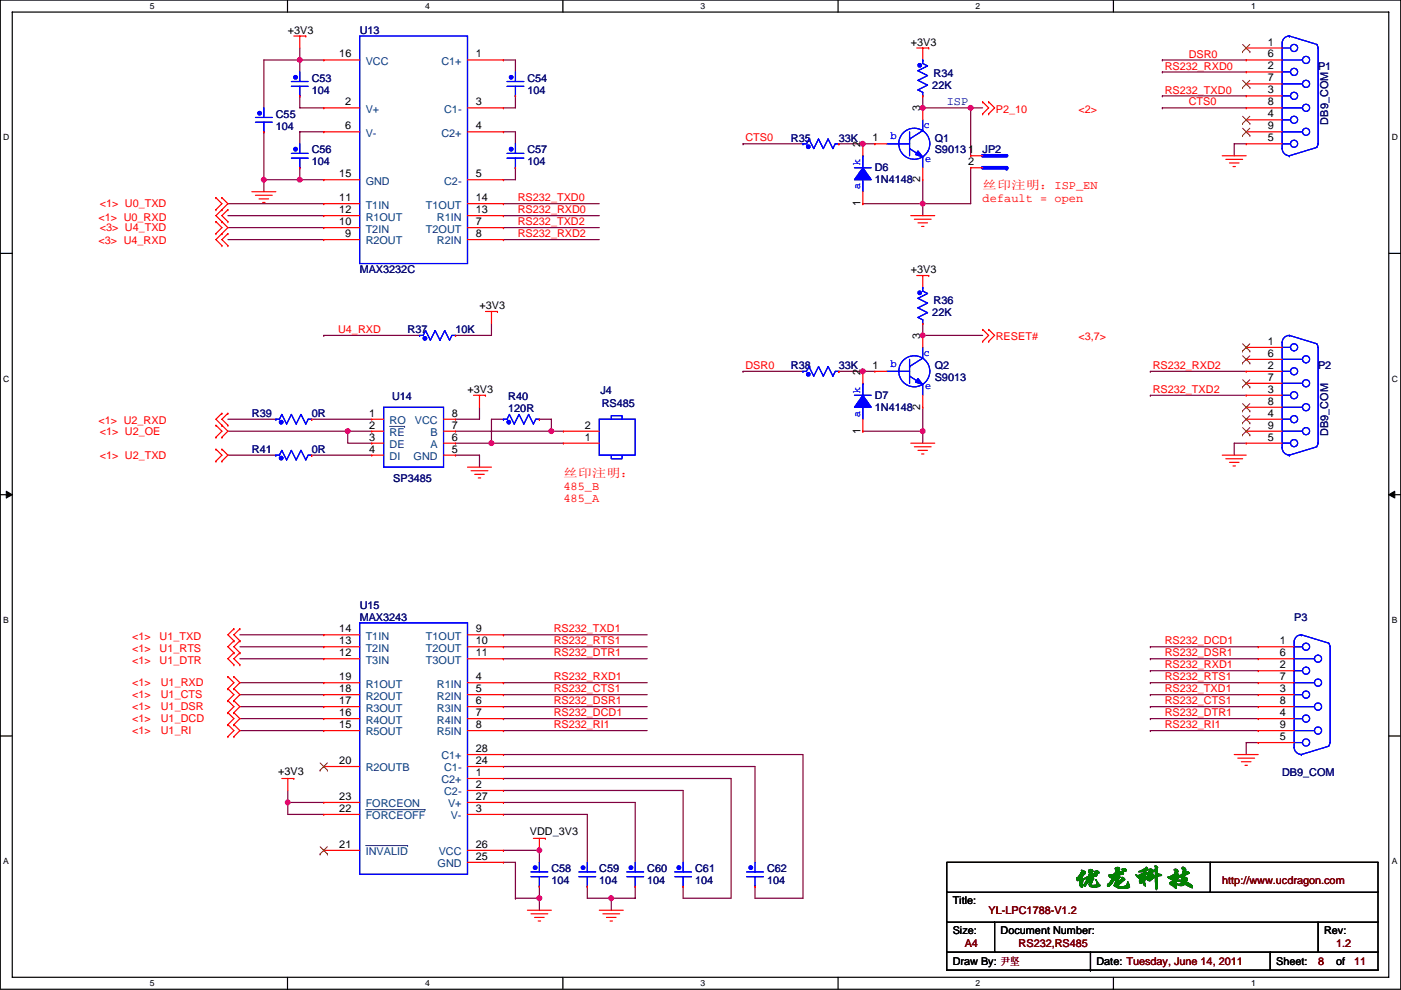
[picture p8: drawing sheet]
<svg xmlns="http://www.w3.org/2000/svg" width="297mm" height="210mm" viewBox="0 0 297 210" stroke-linecap="round" stroke-linejoin="round" font-family="sans-serif">
<path d="M.1 0h296.9v209.8h-296.9zM2.6 2.6h291.8v204.7h-291.8z" fill="none" stroke="#000" stroke-width=".25"/>
<g fill="#fff">
<path d="M31.8 .3h1v2h-1z"/>
<path d="M31.8 207.5h1v2.1h-1z"/>
</g>
<path d="M61 0v2.6M61 207.3v2.5" fill="none" stroke="#000" stroke-width=".25"/>
<g fill="#fff">
<path d="M90.1 .3h1v2h-1z"/>
<path d="M90.1 207.5h1v2.1h-1z"/>
</g>
<path d="M119.3 0v2.6M119.3 207.3v2.5" fill="none" stroke="#000" stroke-width=".25"/>
<g fill="#fff">
<path d="M148.5 .3h1v2h-1z"/>
<path d="M148.5 207.5h1v2.1h-1z"/>
</g>
<path d="M177.7 0v2.6M177.7 207.3v2.5" fill="none" stroke="#000" stroke-width=".25"/>
<g fill="#fff">
<path d="M206.9 .3h1v2h-1z"/>
<path d="M206.9 207.5h1v2.1h-1z"/>
</g>
<path d="M236.1 0v2.6M236.1 207.3v2.5" fill="none" stroke="#000" stroke-width=".25"/>
<g fill="#fff">
<path d="M265.2 .3h1v2h-1z"/>
<path d="M265.2 207.5h1v2.1h-1z"/>
<path d="M.7 28.2h1.3v2h-1.3z"/>
<path d="M295.1 28.2h1.3v2h-1.3z"/>
<path d="M.7 79.3h1.3v2.1h-1.3z"/>
<path d="M295.1 79.3h1.3v2.1h-1.3z"/>
</g>
<path d="M.1 53.7h2.5M294.4 53.7h2.6" fill="none" stroke="#000" stroke-width=".25"/>
<g fill="#fff">
<path d="M.7 130.5h1.2v2h-1.2z"/>
<path d="M295.1 130.5h1.2v2h-1.2z"/>
</g>
<path d="M.1 104.9h2.5M294.4 104.9h2.6" fill="none" stroke="#000" stroke-width=".25"/>
<path d="M1.3 104.2l1.3 .7-1.3 .7zM294.4 104.9l1.3-.7v1.4z" fill="#000" stroke="#000" stroke-width=".21"/>
<g fill="#fff">
<path d="M.7 181.7h1.2v2h-1.2z"/>
<path d="M295.1 181.7h1.2v2h-1.2z"/>
</g>
<path d="M.1 156.1h2.5M294.4 156.1h2.6M200.7 195.6h91.5M200.7 182.9h91.5v22.9h-91.5zM200.7 189.3h91.5M210.9 195.6v6.4M256.6 182.9v6.4M279.5 195.6v6.4M200.7 202h91.5M231.2 205.8h.1M231.2 202v3.8M269.3 202v3.8" fill="none" stroke="#000" stroke-width=".25"/>
<g fill="none" stroke="#800040" stroke-width=".25">
<path d="M63.6 12.7h-7.7v10.2M63.6 12.7h.1M63.6 12.7v2.6M63.6 10.2v2.5M63.6 12.7h5M106.7 12.7h2.6v2.6M246.4 12.7h.1M246.4 15.3h.1M246.4 12.7h17.8M246.4 15.3h17.8M55.9 28v10.1M55.9 38.1v2.6"/>
<path d="M55.9 38.1h.1M55.9 38.1h12.7M63.6 20.3v2.6h5M63.6 35.6v2.5M63.6 38.1h.1M68.6 28h-5v2.5M106.7 28h2.6v2.5M109.3 20.3v2.6h-2.6M109.3 35.6v2.5h-2.6M157.5 30.5h.1M157.5 30.5h12.7M177.9 30.5h5"/>
<path d="M182.9 30.5h.1M182.9 30.5h2.6M195.6 20.3h.1M195.6 38.1v5.1M195.6 20.3v2.6h10.2M205.8 22.9h2.5M205.8 22.9h.1M205.8 35.6v7.6h-10.2M205.8 22.9v10.1M246.4 22.9h.1M246.4 20.3h.1M246.4 22.9h17.8"/>
<path d="M246.4 20.3h17.8M264.2 30.5h-2.5v2.5M48.3 43.2h20.3M48.3 45.7h20.3M48.3 50.8h20.3M48.3 48.3h20.3M106.7 43.2h.1M106.7 45.7h.1M106.7 48.3h.1M106.7 50.8h.1M106.7 43.2h20.4M106.7 45.7h20.4"/>
<path d="M106.7 48.3h20.4M106.7 50.8h20.4M182.9 43.2h.1M182.9 43.2h12.7M195.6 43.2v2.5M68.6 71.1h.1M68.6 71.1h20.4M96.6 71.1h.1M104.2 68.6v2.5h-7.6M157.5 78.8h.1M157.5 78.8h12.7M177.9 78.8h5"/>
<path d="M182.9 78.8h.1M182.9 78.8h2.6M195.6 68.6v2.5h12.7M195.6 68.6h.1M243.9 78.8h.1M243.9 78.8h20.3M48.3 91.5h25.4v2.5h5.1M48.3 88.9h10.2M48.3 96.5h10.2M66.1 88.9h12.7M66.1 96.5h12.7M73.7 91.5h.1"/>
<path d="M73.7 91.5h5.1M96.6 96.5h5.1v2.6M96.6 91.5h20.3M96.6 94h7.6M101.7 86.4v2.5h-5.1M104.2 94h.1M104.2 94h15.2M106.7 88.9h-2.5v5.1M114.4 88.9h2.5v2.6M116.9 91.5h.1M116.9 91.5h2.5M182.9 91.5h.1"/>
<path d="M182.9 91.5h12.7M195.6 86.4v5.1M195.6 91.5v2.5M243.9 83.8h.1M243.9 83.8h20.3M264.2 94h-2.5v2.5M50.9 134.6h17.7M50.9 137.2h17.7M50.9 139.7h17.7M106.7 134.6h.1M106.7 139.7h.1M106.7 137.2h.1"/>
<path d="M106.7 137.2h30.5M106.7 139.7h30.5M106.7 134.6h30.5M243.9 137.2h.1M243.9 139.7h.1M243.9 137.2h22.9M243.9 139.7h22.9M50.9 144.8h17.7M50.9 147.3h17.7M50.9 149.9h17.7M50.9 152.4h17.7M50.9 155h17.7"/>
<path d="M106.7 144.8h.1M106.7 155h.1M106.7 147.3h.1M106.7 152.4h.1M106.7 149.9h.1M106.7 155h30.5M106.7 144.8h30.5M106.7 147.3h30.5M106.7 149.9h30.5M106.7 152.4h30.5M243.9 155h.1M243.9 142.3h.1"/>
<path d="M243.9 144.8h.1M243.9 147.3h.1M243.9 149.9h.1M243.9 152.4h.1M243.9 155h22.9M243.9 142.3h22.9M243.9 144.8h22.9M243.9 147.3h22.9M243.9 149.9h22.9M243.9 152.4h22.9M266.8 157.5h-2.6v2.5M61 170.2v2.5h7.6"/>
<path d="M61 170.2h.1M61 167.7v2.5M61 170.2h7.6M106.7 160h63.5v30.5h-10.1v-2.5M106.7 165.1h48.3v25.4h-10.2v-2.5M106.7 167.7h38.1v15.2M106.7 172.7h17.8v10.2M106.7 162.6h53.4v20.3M106.7 170.2h28v12.7M106.7 182.9h2.6v7.6M106.7 180.4h.1M106.7 180.4h7.7v2.5"/>
<path d="M109.3 190.5h.1M109.3 190.5h5.1M114.4 190.5v2.6M114.4 188v2.5M124.5 188v2.5h5.1M129.6 190.5h.1M129.6 190.5v2.6M134.7 188v2.5h-5.1"/>
</g>
<g fill="#f0f" stroke="#f0f" stroke-width=".25">
<circle cx="63.5" cy="12.7" r=".5"/>
<circle cx="63.5" cy="38.1" r=".5"/>
<circle cx="55.9" cy="38.1" r=".5"/>
<circle cx="195.6" cy="22.9" r=".5"/>
<circle cx="195.6" cy="43.2" r=".5"/>
<circle cx="182.9" cy="30.5" r=".5"/>
<circle cx="182.9" cy="78.7" r=".5"/>
<circle cx="195.6" cy="71.1" r=".5"/>
<circle cx="195.6" cy="91.4" r=".5"/>
<circle cx="205.8" cy="22.9" r=".5"/>
<circle cx="129.6" cy="190.5" r=".5"/>
<circle cx="61" cy="170.2" r=".5"/>
<circle cx="114.3" cy="180.3" r=".5"/>
<circle cx="114.3" cy="190.5" r=".5"/>
<circle cx="73.7" cy="91.4" r=".5"/>
<circle cx="104.2" cy="94" r=".5"/>
<circle cx="116.9" cy="91.4" r=".5"/>
</g>
<g fill="none" stroke="#f00" stroke-width=".25">
<path d="M62.3 7.6h2.5M63.6 7.6v2.6M63.6 15.3h.1M64.8 7.6h.1M68.6 12.7h.1M68.6 12.7h7.7M99.1 12.7h7.6M106.7 12.7h.1M109.3 15.3h.1M194.4 10.2h2.5M195.6 10.2v2.5M195.6 12.7h.1"/>
<path d="M196.9 10.2h.1M264.2 17.8h.1M264.2 15.3h.1M264.2 12.7h.1M264.2 10.2h.1M264.2 10.2h7.6M264.2 12.7h7.6M264.2 17.8h7.6M264.2 15.3h7.6M55.9 22.9h.1M55.9 28h.1M63.6 20.3h.1"/>
<path d="M63.6 30.5h.1M63.6 35.6h.1M68.6 22.9h.1M68.6 28h.1M68.6 38.1h.1M68.6 22.9h7.7M68.6 28h7.7M68.6 38.1h7.7M99.1 22.9h7.6M99.1 28h7.6M99.1 38.1h7.6M106.7 22.9h.1"/>
<path d="M106.7 28h.1M106.7 38.1h.1M109.3 30.5h.1M109.3 35.6h.1M109.3 20.3h.1M170.2 30.5h.1M177.9 30.5h.1M182.9 30.5h.1M182.9 30.5v2.5M185.5 30.5h.1M185.5 30.5h2.5M195.6 20.3h.1"/>
<path d="M195.6 22.9h.1M195.6 38.1h.1M195.6 22.9v2.5M195.6 35.6v2.5M205.8 33h.1M205.8 35.6h.1M205.8 33h2.5M205.8 35.6h2.5M208.3 21.6h.1M208.3 24.2h.1M208.3 21.6l1.3 1.3-1.3 1.3M209.6 21.6h.1"/>
<path d="M209.6 24.2h.1M209.6 21.6l1.3 1.3-1.3 1.3M259.1 33h5.1M259.9 33.8h3.6M260.7 34.6h2M261.4 35.3h.5M264.2 30.5h.1M264.2 28h.1M264.2 25.4h.1M264.2 22.9h.1M264.2 20.3h.1M264.2 30.5h7.6"/>
<path d="M264.2 22.9h7.6M264.2 28h7.6M264.2 25.4h7.6M264.2 20.3h7.6M45.8 44.5h.1M45.8 41.9h.1M45.8 49.6h.1M45.8 47h.1M45.8 41.9l1.3 1.3-1.3 1.3M45.8 47l1.3 1.3-1.3 1.3M47.1 44.5h.1M47.1 47h.1"/>
<path d="M47.1 41.9h.1M47.1 49.6h.1M47.1 52.1h.1M47.1 41.9l1.2 1.3-2.5 2.5 2.5 2.6-2.5 2.5 1.3 1.3M48.3 44.5h.1M48.3 47h.1M48.3 49.6h.1M48.3 52.1h.1M48.3 44.5l-1.2 1.2 1.2 1.3M48.3 49.6l-1.2 1.2 1.2 1.3M53.4 40.7h5.1M54.2 41.4h3.5"/>
<path d="M54.9 42.2h2.1M55.7 42.9h.5M68.6 43.2h.1M68.6 48.3h.1M68.6 45.7h.1M68.6 50.8h.1M68.6 43.2h7.7M68.6 48.3h7.7M68.6 45.7h7.7M68.6 50.8h7.7M99.1 43.2h7.6M99.1 48.3h7.6"/>
<path d="M99.1 45.7h7.6M99.1 50.8h7.6M106.7 43.2h.1M106.7 48.3h.1M106.7 45.7h.1M106.7 50.8h.1M182.9 43.2h.1M182.9 40.7v2.5M193.1 45.7h5.1M193.9 46.5h3.5M194.4 58.4h2.5M194.6 47.3h2.1"/>
<path d="M195.4 48h.5M195.6 58.4v2.6M196.9 58.4h.1M89 71.1h.1M96.6 71.1h.1M102.9 66.1h2.6M104.2 66.1v2.5M105.5 66.1h.1M170.2 78.8h.1M177.9 78.8h.1M182.9 78.8h.1M182.9 78.8v2.5"/>
<path d="M185.5 78.8h.1M185.5 78.8h2.5M195.6 61h.1M195.6 68.6h.1M195.6 71.1h.1M195.6 71.1v2.6M208.3 69.9h.1M208.3 72.4h.1M208.3 69.9l1.3 1.2-1.3 1.3M209.6 69.9h.1M209.6 72.4h.1M209.6 69.9l1.3 1.2-1.3 1.3"/>
<path d="M264.2 78.8h.1M264.2 76.2h.1M264.2 73.7h.1M264.2 78.8h7.6M264.2 76.2h7.6M264.2 73.7h7.6M45.8 92.7h.1M45.8 90.2h.1M45.8 97.8h.1M45.8 95.3h.1M45.8 90.2l1.3 1.3-1.3 1.2M45.8 95.3l1.3 1.2-1.3 1.3"/>
<path d="M47.1 90.2h.1M47.1 92.7h.1M47.1 95.3h.1M47.1 97.8h.1M47.1 87.7h.1M47.1 87.7l-1.3 1.2 2.5 2.6-1.2 1.2M47.1 95.3l1.2 1.2-1.2 1.3M48.3 87.7h.1M48.3 90.2h.1M48.3 87.7l-1.2 1.2 1.2 1.3M58.5 96.5h.1M58.5 88.9h.1"/>
<path d="M66.1 96.5h.1M66.1 88.9h.1M78.8 88.9h.1M78.8 91.5h.1M78.8 94h.1M78.8 96.5h.1M78.8 94h2.5M78.8 91.5h2.5M78.8 88.9h2.5M78.8 96.5h2.5M94 94h2.6M94 91.5h2.6"/>
<path d="M94 88.9h2.6M94 96.5h2.6M96.6 96.5h.1M96.6 94h.1M96.6 91.5h.1M96.6 88.9h.1M99.1 99.1h5.1M99.9 99.8h3.5M100.4 83.8h2.5M101.7 83.8v2.6M102.9 83.8h.1M106.7 88.9h.1"/>
<path d="M114.4 88.9h.1M119.4 94h.1M119.4 91.5h.1M119.4 94h7.7M119.4 91.5h7.7M182.9 91.5h.1M182.9 88.9v2.6M193.1 94h5.1M193.9 94.8h3.5M194.6 95.5h2.1M195.4 96.3h.5M195.6 86.4h.1"/>
<path d="M195.6 83.8v2.6M259.1 96.5h5.1M259.9 97.3h3.6M260.7 98.1h2M261.4 98.8h.5M264.2 94h.1M264.2 91.5h.1M264.2 88.9h.1M264.2 86.4h.1M264.2 83.8h.1M264.2 81.3h.1M264.2 83.8h7.6"/>
<path d="M264.2 94h7.6M264.2 91.5h7.6M264.2 88.9h7.6M264.2 86.4h7.6M264.2 81.3h7.6M100.6 100.6h2.1M101.4 101.4h.5M49.6 133.4h.1M49.6 135.9h.1M49.6 138.5h.1M49.6 133.4l-1.3 1.2 1.3 1.3M49.6 138.5l-1.3 1.2 1.3 1.3"/>
<path d="M49.6 135.9l-1.3 1.3 1.3 1.3M50.9 133.4h.1M50.9 135.9h.1M50.9 138.5h.1M50.9 133.4l-1.3 1.2 1.3 1.3M50.9 138.5l-1.3 1.2 1.3 1.3M50.9 135.9l-1.3 1.3 1.3 1.3M68.6 134.6h.1M68.6 137.2h.1M68.6 139.7h.1M68.6 134.6h7.7M68.6 137.2h7.7"/>
<path d="M68.6 139.7h7.7M99.1 134.6h7.6M99.1 137.2h7.6M99.1 139.7h7.6M106.7 134.6h.1M106.7 137.2h.1M106.7 139.7h.1M266.8 139.7h.1M266.8 137.2h.1M266.8 137.2h7.6M266.8 139.7h7.6M48.3 146.1h.1"/>
<path d="M48.3 143.5h.1M48.3 148.6h.1M48.3 153.7h.1M48.3 151.2h.1M48.3 156.2h.1M48.3 143.5l1.3 1.3-1.3 1.3M48.3 146.1l1.3 1.2-1.3 1.3M48.3 151.2l1.3 1.2-1.3 1.3M48.3 148.6l1.3 1.3-1.3 1.3M48.3 153.7l1.3 1.3-1.3 1.2M49.6 141h.1M49.6 143.5h.1"/>
<path d="M49.6 146.1h.1M49.6 148.6h.1M49.6 151.2h.1M49.6 153.7h.1M49.6 156.2h.1M49.6 143.5l1.3 1.3-1.3 1.3M49.6 146.1l1.3 1.2-1.3 1.3M49.6 151.2l1.3 1.2-1.3 1.3M49.6 148.6l1.3 1.3-1.3 1.3M49.6 153.7l1.3 1.3-1.3 1.2M50.9 141h.1M68.6 144.8h.1"/>
<path d="M68.6 147.3h.1M68.6 149.9h.1M68.6 152.4h.1M68.6 155h.1M68.6 144.8h7.7M68.6 147.3h7.7M68.6 149.9h7.7M68.6 152.4h7.7M68.6 155h7.7M99.1 144.8h7.6M99.1 147.3h7.6M99.1 149.9h7.6"/>
<path d="M99.1 152.4h7.6M99.1 155h7.6M106.7 144.8h.1M106.7 147.3h.1M106.7 149.9h.1M106.7 152.4h.1M106.7 155h.1M266.8 157.5h.1M266.8 155h.1M266.8 152.4h.1M266.8 149.9h.1M266.8 147.3h.1"/>
<path d="M266.8 144.8h.1M266.8 142.3h.1M266.8 144.8h7.6M266.8 147.3h7.6M266.8 149.9h7.6M266.8 152.4h7.6M266.8 155h7.6M266.8 157.5h7.6M266.8 142.3h7.6M59.8 165.1h2.5M61 165.1v2.6M62.3 165.1h.1"/>
<path d="M68.6 162.6h.1M68.6 170.2h.1M68.6 172.7h.1M68.6 162.6h7.7M68.6 170.2h7.7M68.6 172.7h7.7M99.1 165.1h7.6M99.1 162.6h7.6M99.1 160h7.6M99.1 167.7h7.6M99.1 170.2h7.6M99.1 172.7h7.6"/>
<path d="M106.7 160h.1M106.7 162.6h.1M106.7 165.1h.1M106.7 167.7h.1M106.7 170.2h.1M106.7 172.7h.1M113.1 177.8h2.5M114.4 177.8v2.6M115.6 177.8h.1M261.7 160h5.1M262.4 160.8h3.6M263.2 161.6h2"/>
<path d="M264 162.3h.5M68.6 180.4h.1M68.6 180.4h7.7M99.1 180.4h7.6M99.1 182.9h7.6M106.7 182.9h.1M106.7 180.4h.1M111.8 193.1h5.1M112.6 193.8h3.5M113.3 194.6h2.1M114.1 195.3h.5M114.4 182.9h.1"/>
<path d="M114.4 188h.1M124.5 182.9h.1M124.5 188h.1M127.1 193.1h5M127.8 193.8h3.6M128.6 194.6h2M129.3 195.3h.6M134.7 182.9h.1M134.7 188h.1M144.8 182.9h.1M144.8 188h.1M160.1 182.9h.1"/>
<path d="M160.1 188h.1"/>
</g>
<g fill="none" stroke="#00f" stroke-width=".25">
<path d="M61.8 18.3h3.5M61.8 17.3h3.5M63.6 15.3v2M63.6 18.3v2M76.3 7.6h22.8v48.3h-22.8zM107.5 18.3h3.6M107.5 17.3h3.6M109.3 15.3v2M109.3 18.3v2M195.6 12.7v.8l1.1 .5-2.1 1 2.1 1-2.1 1 2.1 1.1-2.1 1 1 .5v.7M195.6 12.7h.1M271.8 17.8h4.4"/>
<path d="M271.8 15.3h1.8M271.8 12.7h4.4M271.8 10.2h1.8M273.3 7.6a1.51 1.51 0 0 0-1.5 1.6v22.3M273.4 7.6h.1M273.4 7.6l5.8 1.8M279.1 9.4l.4 .8v20.3l-.4 .7M54.2 25.9h3.5M54.2 24.9h3.5M55.9 22.9v2M55.9 28h.1M55.9 25.9v2.1"/>
<path d="M61.8 33.5h3.5M61.8 32.5h3.5M63.6 20.3h.1M63.6 30.5v2M63.6 35.6h.1M63.6 33.5v2.1M107.5 33.5h3.6M107.5 32.5h3.6M109.3 30.5v2M109.3 35.6h.1M109.3 20.3h.1M109.3 33.5v2.1"/>
<path d="M170.2 30.5h.8l.5-1 1 2 1-2 1.1 2 1-2 1 2 .5-1h.8M170.2 30.5h.1M181.2 35.6h3.5M182.9 38.1v2.6M182.9 33h.1M182.9 33v2.6M188 30.5h4.8M192.8 28v5M192.8 29.5h.1M192.8 31.5l2.8 1.8v2.3M195.6 25.4v2.3l-2.8 1.8M271.8 30.5h1.8"/>
<path d="M271.8 28h4.4M271.8 25.4h1.8M271.8 22.9h4.4M271.8 20.3h1.8M271.8 31.5a1.53 1.53 0 0 0 1.5 1.5M273.4 33h.1M279.2 31.3l-5.8 1.7M89 71.1h.7l.5-1 1 2.1 1.1-2.1 1 2.1 1-2.1 1 2.1 .5-1.1h.8M89 71.1h.1M170.2 78.8h.8l.5-1.1 1 2.1 1-2.1 1.1 2.1 1-2.1 1 2.1 .5-1h.8M170.2 78.8h.1M188 78.8h4.8"/>
<path d="M192.8 76.2v5.1M192.8 77.7h.1M192.8 79.8l2.8 1.8v2.2M195.6 61v.7l1.1 .6-2.1 1 2.1 1-2.1 1 2.1 1-2.1 1 1 .5v.8M195.6 61h.1M195.6 73.7v2.3l-2.8 1.7M271.8 78.8h1.8M271.8 76.2h4.4M271.8 73.7h1.8M273.3 71.1a1.51 1.51 0 0 0-1.5 1.6v22.3M273.4 71.1h.1M273.4 71.1l5.8 1.8"/>
<path d="M279.1 72.9l.4 .8v20.3l-.4 .7M58.5 96.5h.7l.6-1 1 2.1 1-2.1 1 2.1 1-2.1 1 2.1 .5-1.1h.8M58.5 96.5h.1M58.5 88.9h.7l.6-1 1 2 1-2 1 2 1-2 1 2 .5-1h.8M58.5 88.9h.1M81.3 86.4h12.7v12.7h-12.7zM106.7 88.9h.8l.5-1 1 2 1-2 1.1 2 1-2 1 2 .5-1h.8M106.7 88.9h.1M127.1 88.9h7.6v7.6h-7.6zM129.6 96.5v.8h2.3v-.8M129.6 88.9v-.7h2.3v.7M181.2 83.8h3.5"/>
<path d="M182.9 86.4v2.5M182.9 81.3h.1M182.9 81.3v2.5M271.8 94h1.8M271.8 91.5h4.4M271.8 88.9h1.8M271.8 86.4h4.4M271.8 83.8h1.8M271.8 81.3h4.4M271.8 95a1.53 1.53 0 0 0 1.5 1.5M273.4 96.5h.1M279.2 94.8l-5.8 1.7"/>
<path d="M76.3 132.1h22.8v53.3h-22.8zM274.4 139.7h4.3M274.4 137.2h1.8M275.9 134.6a1.51 1.51 0 0 0-1.5 1.6v22.3M275.9 134.6h.1M275.9 134.6l5.8 1.8M281.7 136.4l.3 .8v20.3l-.3 .7M274.4 157.5h1.8M274.4 155h4.3M274.4 152.4h1.8M274.4 149.9h4.3M274.4 147.3h1.8"/>
<path d="M274.4 144.8h4.3M274.4 142.3h1.8M274.4 158.5a1.53 1.53 0 0 0 1.5 1.5M281.7 158.3l-5.8 1.7M275.9 160h.1M112.6 185.9h3.5M112.6 184.9h3.5M114.4 182.9v2M114.4 188h.1M114.4 185.9v2.1M122.7 185.9h3.6M122.7 184.9h3.6"/>
<path d="M124.5 182.9v2M124.5 188h.1M124.5 185.9v2.1M132.9 185.9h3.6M132.9 184.9h3.6M134.7 182.9v2M134.7 188h.1M134.7 185.9v2.1M143.1 185.9h3.5M143.1 184.9h3.5M144.8 182.9v2M144.8 188h.1"/>
<path d="M144.8 185.9v2.1M158.3 185.9h3.6M158.3 184.9h3.6M160.1 182.9v2M160.1 188h.1M160.1 185.9v2.1"/>
<circle cx="274.4" cy="15.2" r=".76"/>
<circle cx="274.4" cy="10.2" r=".76"/>
<circle cx="276.9" cy="17.8" r=".76"/>
<circle cx="276.9" cy="12.7" r=".76"/>
<circle cx="193.8" cy="30.5" r="3.3"/>
<circle cx="274.4" cy="25.4" r=".76"/>
<circle cx="274.4" cy="20.3" r=".76"/>
<circle cx="274.4" cy="30.5" r=".76"/>
<circle cx="276.9" cy="27.9" r=".76"/>
<circle cx="276.9" cy="22.9" r=".76"/>
<circle cx="193.8" cy="78.7" r="3.3"/>
<circle cx="274.4" cy="73.7" r=".76"/>
<circle cx="274.4" cy="78.7" r=".76"/>
<circle cx="276.9" cy="76.2" r=".76"/>
<circle cx="274.4" cy="94" r=".76"/>
<circle cx="274.4" cy="88.9" r=".76"/>
<circle cx="274.4" cy="83.8" r=".76"/>
<circle cx="276.9" cy="86.4" r=".76"/>
<circle cx="276.9" cy="81.3" r=".76"/>
<circle cx="276.9" cy="91.4" r=".76"/>
<circle cx="276.9" cy="137.2" r=".76"/>
<circle cx="279.4" cy="139.7" r=".76"/>
<circle cx="276.9" cy="152.4" r=".76"/>
<circle cx="276.9" cy="157.5" r=".76"/>
<circle cx="276.9" cy="147.3" r=".76"/>
<circle cx="276.9" cy="142.2" r=".76"/>
<circle cx="279.4" cy="144.8" r=".76"/>
<circle cx="279.4" cy="154.9" r=".76"/>
<circle cx="279.4" cy="149.9" r=".76"/>
</g>
<g fill="#00f" stroke="#00f" stroke-width=".25">
<path d="M194.6 80.3l1 1.3-1.5-.6z" fill-rule="evenodd"/>
<path d="M194.6 80.3l1 1.3-1.5-.6z" fill-rule="evenodd"/>
<path d="M194.6 32l1 1.3-1.5-.5z" fill-rule="evenodd"/>
<path d="M194.6 32l1 1.3-1.5-.5z" fill-rule="evenodd"/>
<path d="M182.9 83.8l1.8 2.6h-3.5z" fill-rule="evenodd"/>
<path d="M182.9 83.8l1.8 2.6h-3.5z" fill-rule="evenodd"/>
<path d="M182.9 35.6l1.8 2.5h-3.5z" fill-rule="evenodd"/>
<path d="M182.9 35.6l1.8 2.5h-3.5z" fill-rule="evenodd"/>
<circle cx="108.4" cy="31.6" r=".38"/>
<circle cx="171.4" cy="31.1" r=".38"/>
<circle cx="171.4" cy="79.4" r=".38"/>
<circle cx="113.5" cy="184" r=".38"/>
<circle cx="195" cy="13.9" r=".38"/>
<circle cx="133.8" cy="184" r=".38"/>
<circle cx="195" cy="62.1" r=".38"/>
<circle cx="59.6" cy="97.2" r=".38"/>
<circle cx="107.9" cy="89.5" r=".38"/>
<circle cx="159.2" cy="184" r=".38"/>
<circle cx="123.6" cy="184" r=".38"/>
<circle cx="62.7" cy="16.4" r=".38"/>
<circle cx="62.7" cy="31.6" r=".38"/>
<circle cx="90.1" cy="71.8" r=".38"/>
<circle cx="143.9" cy="184" r=".38"/>
<circle cx="55" cy="24" r=".38"/>
<circle cx="59.6" cy="89.5" r=".38"/>
<circle cx="108.4" cy="16.4" r=".38"/>
</g>
<g fill="none" stroke="#804000" stroke-width=".21">
<path d="M263.4 18.6h.1M263.4 11h.1M263.5 17l1.5 1.6M263.5 9.4l1.5 1.6M265 17l-1.6 1.6M265 9.4l-1.6 1.6M265 18.6h.1M265 11h.1M263.4 28.7h.1M263.4 26.2h.1M263.5 27.2l1.5 1.5M263.5 24.7l1.5 1.5"/>
<path d="M265 27.2l-1.6 1.5M265 24.7l-1.6 1.5M265 28.7h.1M265 26.2h.1M263.4 77h.1M263.4 74.5h.1M263.5 75.5l1.5 1.5M263.5 72.9l1.5 1.6M265 75.5l-1.6 1.5M265 72.9l-1.6 1.6M265 77h.1M265 74.5h.1"/>
<path d="M263.4 92.2h.1M263.4 89.7h.1M263.4 87.2h.1M263.4 82.1h.1M263.5 90.7l1.5 1.5M263.5 88.2l1.5 1.5M263.5 85.6l1.5 1.6M263.5 80.5l1.5 1.6M265 90.7l-1.6 1.5M265 88.2l-1.6 1.5M265 85.6l-1.6 1.6M265 80.5l-1.6 1.6"/>
<path d="M265 92.2h.1M265 89.7h.1M265 87.2h.1M265 82.1h.1M67.9 163.4h.1M67.9 161.8l1.5 1.6M67.9 179.6l1.5 1.5M69.4 161.8l-1.5 1.6M69.4 179.6l-1.5 1.5M69.4 163.4h.1M67.9 181.1h.1M69.4 181.1h.1"/>
</g>
<path d="M82.6 90.4h3.2M85.8 90.4h.1M77.5 179.3h8.9M77.5 171.7h12.6M86.4 179.3h.1M90.1 171.7h.1" fill="none" stroke="#004080" stroke-width=".21"/>
<path d="M208.3 33h5.1M208.3 35.6h5.1M213.4 35.6h.1" fill="none" stroke="#00f" stroke-width=".76"/>
<text font-size="5.3" fill="#008000" x="227.4" y="187.7">优龙科技</text>
<text font-size="2.5" fill="#0000a0" x="200.7" y="22.4">ISP</text>
<g font-size="2.5" fill="#f00">
<text x="208.3" y="40.2">丝印注明：ISP_EN</text>
<text x="208.3" y="42.9">default = open</text>
<text x="119.4" y="101.1">丝印注明：</text>
<text x="119.4" y="103.8">485_B</text>
<text x="119.4" y="106.6">485_A</text>
</g>
<g font-size="2.3">
<text x="61" y="7.2">+3V3</text>
<text x="193.1" y="9.7">+3V3</text>
<text x="268.8" y="9.7">1</text>
<text x="71.9" y="12.2">16</text>
<text x="100.9" y="12.2">1</text>
<text x="268.8" y="17.3">7</text>
<text x="268.8" y="14.7">2</text>
<text x="268.8" y="12.2">6</text>
<text x="73.2" y="22.4">2</text>
<text x="100.9" y="22.4">3</text>
<text x="195.1" y="23.6" transform="rotate(-90 195.1 23.6)">3</text>
<text x="268.8" y="22.4">8</text>
<text x="268.8" y="19.8">3</text>
<text x="73.2" y="27.4">6</text>
<text x="100.9" y="27.4">4</text>
<text x="185" y="30">1</text>
<text x="268.8" y="30">5</text>
<text x="268.8" y="27.4">9</text>
<text x="268.8" y="24.9">4</text>
<text x="182.4" y="31.3" transform="rotate(-90 182.4 31.3)">2</text>
<text x="205.3" y="32.5">1</text>
<text x="205.3" y="35.1">2</text>
<text x="71.9" y="37.6">15</text>
<text x="100.9" y="37.6">5</text>
<text x="195.1" y="38.7" transform="rotate(-90 195.1 38.7)">2</text>
<text x="71.9" y="42.7">11</text>
<text x="71.9" y="47.8">10</text>
<text x="71.9" y="45.2">12</text>
<text x="100.9" y="42.7">14</text>
<text x="100.9" y="47.8">7</text>
<text x="100.9" y="45.2">13</text>
<text x="182.4" y="43.7" transform="rotate(-90 182.4 43.7)">1</text>
<text x="73.2" y="50.3">9</text>
<text x="100.9" y="50.3">8</text>
<text x="193.1" y="58">+3V3</text>
<text x="101.7" y="65.6">+3V3</text>
<text x="195.1" y="71.9" transform="rotate(-90 195.1 71.9)">3</text>
<text x="268.8" y="75.7">6</text>
<text x="268.8" y="73.2">1</text>
<text x="99.1" y="83.4">+3V3</text>
<text x="182.4" y="79.5" transform="rotate(-90 182.4 79.5)">2</text>
<text x="185" y="78.2">1</text>
<text x="268.8" y="83.3">3</text>
<text x="268.8" y="80.8">7</text>
<text x="268.8" y="78.2">2</text>
<text x="78.3" y="88.4">1</text>
<text x="95.8" y="88.4">8</text>
<text x="195.1" y="86.9" transform="rotate(-90 195.1 86.9)">2</text>
<text x="268.8" y="88.4">4</text>
<text x="268.8" y="85.9">8</text>
<text x="78.3" y="90.9">2</text>
<text x="78.3" y="93.5">3</text>
<text x="95.8" y="93.5">6</text>
<text x="95.8" y="90.9">7</text>
<text x="124" y="93.5">1</text>
<text x="124" y="90.9">2</text>
<text x="182.4" y="92" transform="rotate(-90 182.4 92)">1</text>
<text x="268.8" y="93.5">5</text>
<text x="268.8" y="90.9">9</text>
<text x="78.3" y="96">4</text>
<text x="95.8" y="96">5</text>
<text x="71.9" y="134.1">14</text>
<text x="71.9" y="136.7">13</text>
<text x="100.9" y="134.1">9</text>
<text x="100.9" y="136.7">10</text>
<text x="271.3" y="136.7">1</text>
<text x="71.9" y="139.2">12</text>
<text x="100.9" y="139.2">11</text>
<text x="271.3" y="141.7">2</text>
<text x="271.3" y="139.2">6</text>
<text x="71.9" y="144.3">19</text>
<text x="71.9" y="146.8">18</text>
<text x="71.9" y="149.4">17</text>
<text x="100.9" y="144.3">4</text>
<text x="100.9" y="146.8">5</text>
<text x="100.9" y="149.4">6</text>
<text x="271.3" y="149.4">8</text>
<text x="271.3" y="146.8">3</text>
<text x="271.3" y="144.3">7</text>
<text x="71.9" y="151.9">16</text>
<text x="71.9" y="154.4">15</text>
<text x="100.9" y="151.9">7</text>
<text x="100.9" y="154.4">8</text>
<text x="271.3" y="154.4">9</text>
<text x="271.3" y="151.9">4</text>
<text x="100.9" y="159.5">28</text>
<text x="271.3" y="157">5</text>
<text x="59" y="164.4">+3V3</text>
<text x="71.9" y="162.1">20</text>
<text x="100.9" y="164.6">1</text>
<text x="100.9" y="162.1">24</text>
<text x="100.9" y="167.1">2</text>
<text x="71.9" y="169.7">23</text>
<text x="71.9" y="172.2">22</text>
<text x="100.9" y="172.2">3</text>
<text x="100.9" y="169.7">27</text>
<text x="71.9" y="179.8">21</text>
<text x="100.9" y="179.8">26</text>
<text x="112.3" y="177.1">VDD_3V3</text>
<text x="100.9" y="182.4">25</text>
<text x="202" y="191.8">Title:</text>
<text x="202" y="198.2">Size:</text>
<text x="212.1" y="198.2">Document Number:</text>
<text x="280.7" y="198.2">Rev:</text>
<text x="202" y="204.8">Draw By: 尹坚</text>
<text x="232.5" y="204.8">Date: Tuesday, June 14, 2011</text>
<text x="270.6" y="204.8">Sheet:</text>
<text x="283.3" y="204.8">of</text>
</g>
<g font-size="2.3" fill="#000080">
<text x="76.3" y="7.2">U13</text>
<text x="66.1" y="17.3">C53</text>
<text x="111.8" y="17.3">C54</text>
<text x="197.9" y="16.3">R34</text>
<text x="279.5" y="14.8">P1</text>
<text x="66.1" y="19.9">104</text>
<text x="111.8" y="19.9">104</text>
<text x="197.7" y="18.8">22K</text>
<text x="58.5" y="24.9">C55</text>
<text x="58.5" y="27.5">104</text>
<text x="281.6" y="26.4" transform="rotate(-90 281.6 26.4)">DB9_COM</text>
<text x="66.1" y="32.6">C56</text>
<text x="66.1" y="35.1">104</text>
<text x="111.8" y="32.6">C57</text>
<text x="111.8" y="35.1">104</text>
<text x="167.7" y="30">R35</text>
<text x="177.9" y="30">33K</text>
<text x="198.2" y="30">Q1</text>
<text x="198.2" y="32.6">S9013</text>
<text x="208.3" y="32.6">JP2</text>
<text x="185.5" y="36.4">D6</text>
<text x="185.5" y="38.9">1N4148</text>
<text x="76.3" y="58">MAX3232C</text>
<text x="197.9" y="64.6">R36</text>
<text x="86.4" y="70.7">R37</text>
<text x="96.6" y="70.7">10K</text>
<text x="197.7" y="67.1">22K</text>
<text x="127.3" y="83.6">J4</text>
<text x="167.7" y="78.3">R38</text>
<text x="177.9" y="78.3">33K</text>
<text x="198.2" y="78.3">Q2</text>
<text x="198.2" y="80.8">S9013</text>
<text x="279.5" y="78.3">P2</text>
<text x="53.4" y="88.4">R39</text>
<text x="66.1" y="88.4">0R</text>
<text x="83.1" y="84.9">U14</text>
<text x="107.8" y="84.9">R40</text>
<text x="107.8" y="87.4">120R</text>
<text x="127.6" y="86.4">RS485</text>
<text x="185.5" y="84.6">D7</text>
<text x="185.5" y="87.2">1N4148</text>
<text x="281.6" y="92.5" transform="rotate(-90 281.6 92.5)">DB9_COM</text>
<text x="53.4" y="96.1">R41</text>
<text x="66.1" y="96.1">0R</text>
<text x="83.4" y="102.2">SP3485</text>
<text x="76.3" y="129.1">U15</text>
<text x="76.3" y="131.6">MAX3243</text>
<text x="274.4" y="131.6">P3</text>
<text x="271.8" y="164.6">DB9_COM</text>
<text x="116.9" y="185">C58</text>
<text x="127.1" y="185">C59</text>
<text x="137.2" y="185">C60</text>
<text x="147.4" y="185">C61</text>
<text x="162.6" y="185">C62</text>
<text x="116.9" y="187.5">104</text>
<text x="127.1" y="187.5">104</text>
<text x="137.2" y="187.5">104</text>
<text x="147.4" y="187.5">104</text>
<text x="162.6" y="187.5">104</text>
</g>
<g font-size="2.3" fill="#004080">
<text x="77.5" y="13.8">VCC</text>
<text x="93.6" y="13.8">C1+</text>
<text x="77.5" y="23.9">V+</text>
<text x="94.2" y="23.9">C1-</text>
<text x="77.5" y="29">V-</text>
<text x="93.6" y="29">C2+</text>
<text x="77.5" y="39.2">GND</text>
<text x="94.2" y="39.2">C2-</text>
<text x="77.5" y="44.2">T1IN</text>
<text x="77.5" y="46.8">R1OUT</text>
<text x="90.3" y="44.2">T1OUT</text>
<text x="92.6" y="46.8">R1IN</text>
<text x="77.5" y="49.3">T2IN</text>
<text x="77.5" y="51.9">R2OUT</text>
<text x="90.3" y="49.3">T2OUT</text>
<text x="92.6" y="51.9">R2IN</text>
<text x="82.6" y="90">RO</text>
<text x="87.9" y="90">VCC</text>
<text x="82.6" y="92.5">RE</text>
<text x="82.6" y="95">DE</text>
<text x="91.2" y="95">A</text>
<text x="91.2" y="92.5">B</text>
<text x="82.6" y="97.6">DI</text>
<text x="87.7" y="97.6">GND</text>
<text x="77.5" y="135.7">T1IN</text>
<text x="90.3" y="135.7">T1OUT</text>
<text x="77.5" y="138.2">T2IN</text>
<text x="77.5" y="140.8">T3IN</text>
<text x="90.3" y="138.2">T2OUT</text>
<text x="90.3" y="140.8">T3OUT</text>
<text x="77.5" y="145.8">R1OUT</text>
<text x="77.5" y="148.4">R2OUT</text>
<text x="92.6" y="145.8">R1IN</text>
<text x="92.6" y="148.4">R2IN</text>
<text x="77.5" y="150.9">R3OUT</text>
<text x="77.5" y="153.5">R4OUT</text>
<text x="77.5" y="156">R5OUT</text>
<text x="92.6" y="150.9">R3IN</text>
<text x="92.6" y="153.5">R4IN</text>
<text x="92.6" y="156">R5IN</text>
<text x="93.6" y="161.1">C1+</text>
<text x="77.5" y="163.6">R2OUTB</text>
<text x="93.6" y="166.2">C2+</text>
<text x="94.2" y="163.6">C1-</text>
<text x="77.5" y="171.2">FORCEON</text>
<text x="77.5" y="173.8">FORCEOFF</text>
<text x="94.2" y="168.7">C2-</text>
<text x="95" y="171.2">V+</text>
<text x="95.6" y="173.8">V-</text>
<text x="77.5" y="181.4">INVALID</text>
<text x="92.8" y="183.9">GND</text>
<text x="93" y="181.4">VCC</text>
</g>
<g font-size="2.3" fill="#f00">
<text x="246.9" y="14.8">RS232_RXD0</text>
<text x="252" y="12.2">DSR0</text>
<text x="211.1" y="23.9">P2_10</text>
<text x="228.7" y="23.9">&lt;2&gt;</text>
<text x="246.9" y="19.8">RS232_TXD0</text>
<text x="252" y="22.4">CTS0</text>
<text x="158" y="30">CTS0</text>
<text x="20.9" y="46.8">&lt;1&gt; U0_RXD</text>
<text x="21.1" y="44">&lt;1&gt; U0_TXD</text>
<text x="109.8" y="42.7">RS232_TXD0</text>
<text x="109.8" y="45.2">RS232_RXD0</text>
<text x="109.8" y="47.8">RS232_TXD2</text>
<text x="20.9" y="51.9">&lt;3&gt; U4_RXD</text>
<text x="21.1" y="49.1">&lt;3&gt; U4_TXD</text>
<text x="109.8" y="50.3">RS232_RXD2</text>
<text x="71.7" y="70.6">U4_RXD</text>
<text x="211.1" y="72.2">RESET#</text>
<text x="228.7" y="72.2">&lt;3,7&gt;</text>
<text x="158" y="78.3">DSR0</text>
<text x="244.4" y="83.3">RS232_TXD2</text>
<text x="244.4" y="78.3">RS232_RXD2</text>
<text x="20.9" y="90">&lt;1&gt; U2_RXD</text>
<text x="21.1" y="92.2">&lt;1&gt; U2_OE</text>
<text x="21.1" y="97.3">&lt;1&gt; U2_TXD</text>
<text x="28" y="135.7">&lt;1&gt;</text>
<text x="33.8" y="135.7">U1_TXD</text>
<text x="117.4" y="134.1">RS232_TXD1</text>
<text x="117.4" y="136.7">RS232_RTS1</text>
<text x="246.9" y="136.7">RS232_DCD1</text>
<text x="28" y="140.8">&lt;1&gt;</text>
<text x="28" y="138.2">&lt;1&gt;</text>
<text x="33.8" y="140.8">U1_DTR</text>
<text x="33.8" y="138.2">U1_RTS</text>
<text x="117.4" y="139.2">RS232_DTR1</text>
<text x="246.9" y="139.2">RS232_DSR1</text>
<text x="246.9" y="141.8">RS232_RXD1</text>
<text x="28" y="145.6">&lt;1&gt;</text>
<text x="28" y="148.1">&lt;1&gt;</text>
<text x="34.1" y="145.6">U1_RXD</text>
<text x="34.1" y="148.1">U1_CTS</text>
<text x="117.4" y="144.3">RS232_RXD1</text>
<text x="117.4" y="146.8">RS232_CTS1</text>
<text x="117.4" y="149.4">RS232_DSR1</text>
<text x="246.9" y="144.3">RS232_RTS1</text>
<text x="246.9" y="146.8">RS232_TXD1</text>
<text x="246.9" y="149.4">RS232_CTS1</text>
<text x="28" y="153.2">&lt;1&gt;</text>
<text x="28" y="150.7">&lt;1&gt;</text>
<text x="28" y="155.7">&lt;1&gt;</text>
<text x="34.1" y="153.2">U1_DCD</text>
<text x="34.1" y="150.7">U1_DSR</text>
<text x="34.1" y="155.7">U1_RI</text>
<text x="117.4" y="154.5">RS232_RI1</text>
<text x="117.4" y="151.9">RS232_DCD1</text>
<text x="246.9" y="154.5">RS232_RI1</text>
<text x="246.9" y="151.9">RS232_DTR1</text>
</g>
<g font-size="2.3" fill="#00f">
<text x="188.8" y="29.5">b</text>
<text x="195.9" y="27.2">c</text>
<text x="182.3" y="35.1" transform="rotate(-90 182.3 35.1)">k</text>
<text x="196.1" y="34.4">e</text>
<text x="182.3" y="40.2" transform="rotate(-90 182.3 40.2)">a</text>
<text x="188.8" y="77.8">b</text>
<text x="195.9" y="75.5">c</text>
<text x="182.3" y="83.3" transform="rotate(-90 182.3 83.3)">k</text>
<text x="196.1" y="82.6">e</text>
<text x="182.3" y="88.4" transform="rotate(-90 182.3 88.4)">a</text>
</g>
<g font-size="2.3" fill="#800000">
<text x="259.1" y="187.5">http://www.ucdragon.com</text>
<text x="209.6" y="193.8">YL-LPC1788-V1.2</text>
<text x="204.5" y="201">A4</text>
<text x="216" y="201">RS232,RS485</text>
<text x="283.3" y="201">1.2</text>
<text x="279.5" y="204.8">8</text>
<text x="287.1" y="204.8">11</text>
</g>
<g font-size="1.8">
<text x="31.8" y="1.9">5</text>
<text x="90.1" y="1.9">4</text>
<text x="148.5" y="1.9">3</text>
<text x="206.9" y="1.9">2</text>
<text x="265.2" y="1.9">1</text>
<text x=".7" y="29.8">D</text>
<text x="295.1" y="29.8">D</text>
<text x=".7" y="81">C</text>
<text x="295.1" y="81">C</text>
<text x=".7" y="132.1">B</text>
<text x="295.1" y="132.1">B</text>
<text x=".7" y="183.3">A</text>
<text x="295.1" y="183.3">A</text>
<text x="31.8" y="209.2">5</text>
<text x="90.1" y="209.2">4</text>
<text x="148.5" y="209.2">3</text>
<text x="206.9" y="209.2">2</text>
<text x="265.2" y="209.2">1</text>
</g>
</svg>
